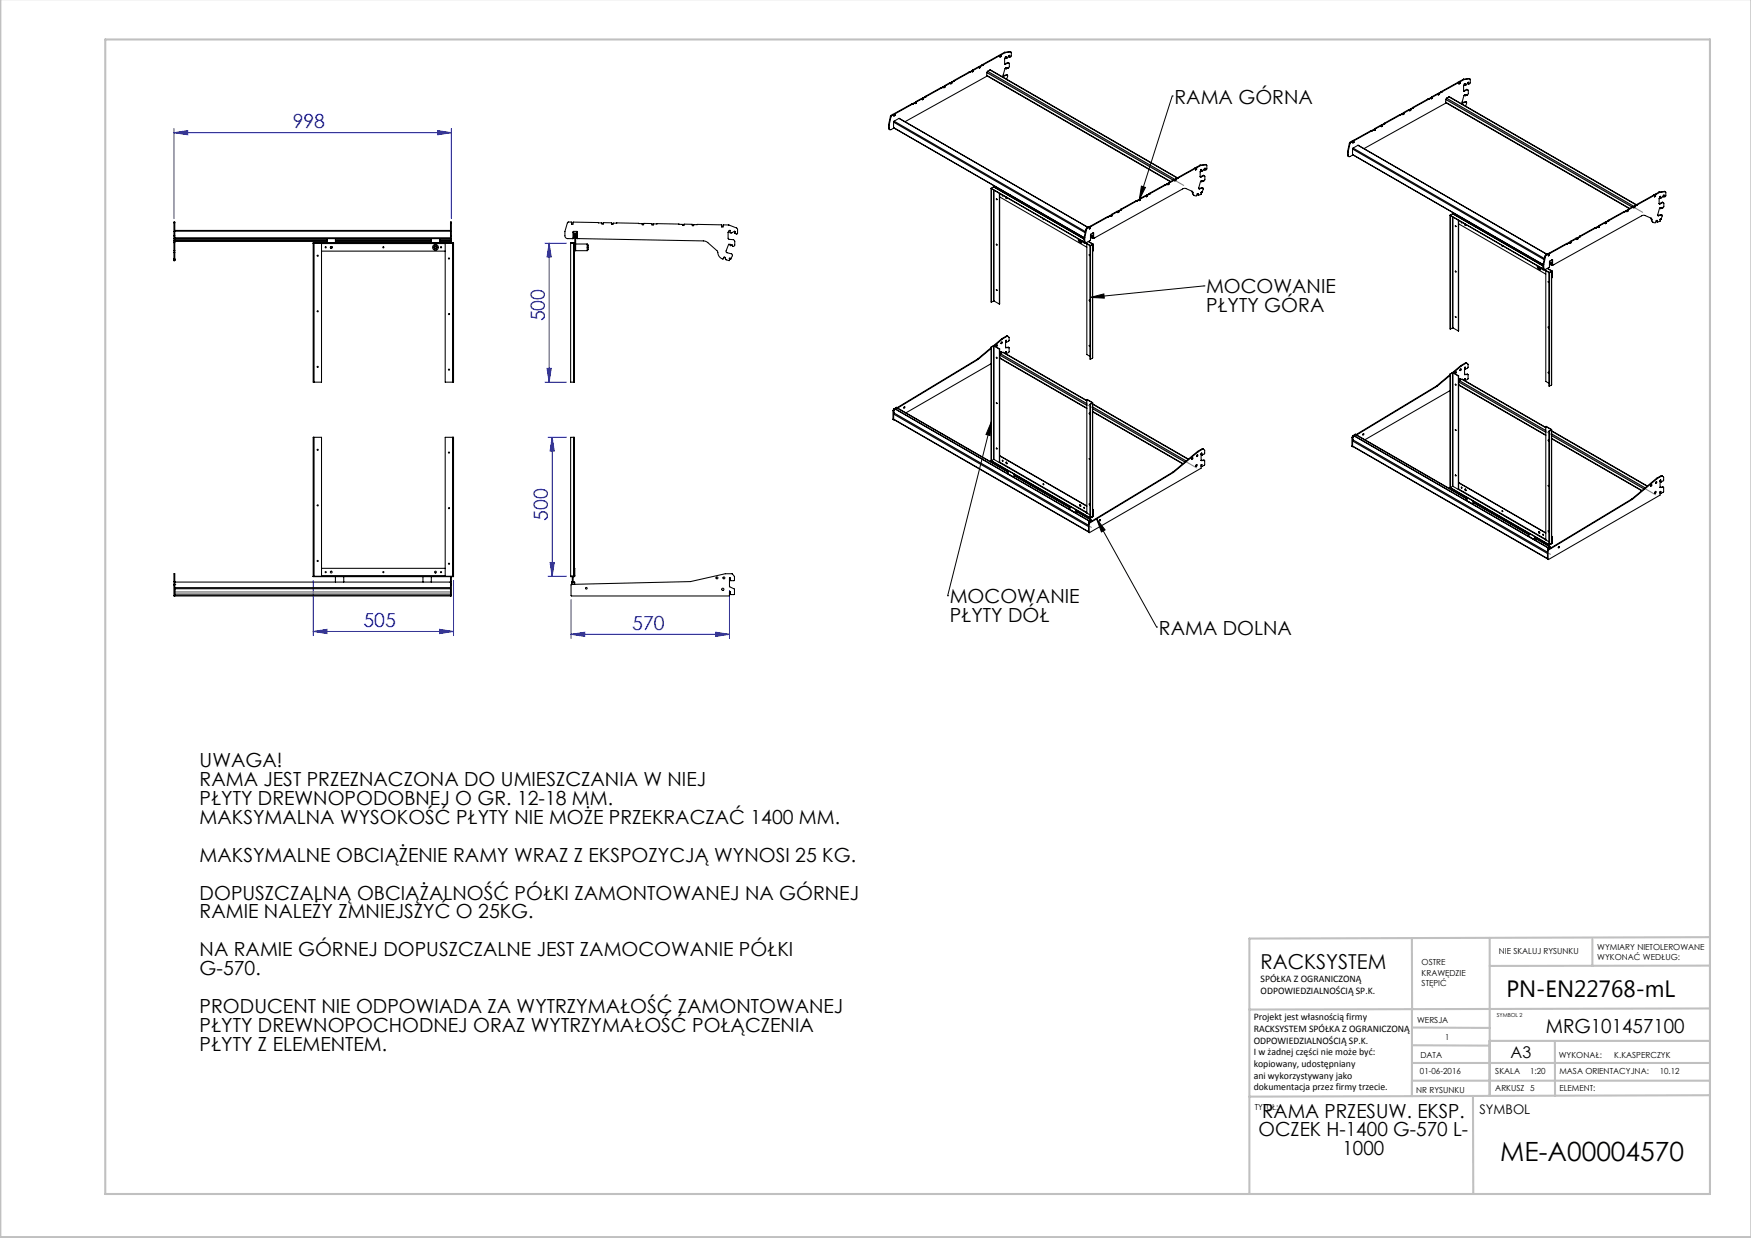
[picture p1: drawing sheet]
<svg xmlns="http://www.w3.org/2000/svg" width="420mm" height="297mm" viewBox="0 0 420 297" stroke-linecap="round" stroke-linejoin="round" font-family="sans-serif">
<g fill="none" stroke="#00f" stroke-width=".24">
<path d="M41.7 31.8l3.3-.5v1zM41.7 30.8v21.7M41.7 31.8h66.6M105 31.3l3.3 .5-3.3 .5zM108.3 30.8v21.7M130.7 58.3h5.2M131.7 58.3v33.4M131.7 58.3l.5 3.3h-1zM130.7 91.7h5.2M131.2 88.4h1l-.5 3.3zM131.4 104.9h4.5M132.4 104.9v33.3"/>
<path d="M132.4 104.9l.6 3.3h-1.1zM75.1 139.2v13.3M108.8 139.2v13.3M131.4 138.2h4.5M131.9 134.9h1.1l-.6 3.3zM75.1 151.5l3.3-.5v1zM75.1 151.5h33.7M105.5 151l3.3 .5-3.3 .5zM137 152.2l3.3-.5v1zM137 143.8v9.4M137 152.2h38M171.7 151.7l3.3 .5-3.3 .5z"/>
<path d="M175 141.7v11.5"/>
</g>
<path d="M281.2 23h.1M281.2 23l-7.9 25M273.8 44.7l.9 .3-1.4 3zM261.5 71.4l3.3-.9 .1 1zM288.8 68.6h.1M288.8 68.6l-27.3 2.8M237.8 101.2l-.3 3.3-1-.3zM237.8 101.2l-10.5 41.7M263 124.5l14.4 25.9M263 124.5l2.1 2.6-.9 .5zM227.3 142.9h.1M277.4 150.4h.1" fill="none" stroke="#000" stroke-width=".24"/>
<g fill="none" stroke="#c0c0c0" stroke-width=".5">
<path d="M.1 -.1v296.9h419.9M25.2 9.5h385v276.9h-385zM338.7 225.2v37.8M357.3 225v37.9v-13.2M382 225.4v6.3M410.1 224.8l-110.4 .4v61.2M410.1 231.7h-52.8M338.7 259.3h71.5M338.7 255h71.5M338.7 250.8l18.6 .1M338.7 246.5l18.6 .1M357.3 249.7h52.9"/>
<path d="M373 249.7v13.2M410.1 241.9l-110.4 .3M353.3 262.9l.1 23.5M410.2 262.7l-110.5 .4"/>
</g>
<path d="M237.2 17.5l46.7 27M347.3 23.9l46.7 27M41.9 57.1h66.2M215 99.5l46.8 27M240.3 85.2l46.7 27M350.3 91.7l46.8 27M325.1 106l46.8 27M41.9 142.3h66.2M41.9 142h66.2" fill="none" stroke="#808080" stroke-width=".25"/>
<g fill="#00f">
<path d="M171.7 151.7l3.3 .5-3.3 .5zM137 152.2l3.3-.5v1z"/>
<path d="M75.1 151.5l3.3-.5v1zM105.5 151l3.3 .5-3.3 .5z"/>
<path d="M41.7 31.8l3.3-.5v1zM105 31.3l3.3 .5-3.3 .5z"/>
<path d="M131.2 88.4h1l-.5 3.3zM131.7 58.3l.5 3.3h-1z"/>
<path d="M131.9 134.9h1.1l-.6 3.3zM132.4 104.9l.6 3.3h-1.1z"/>
</g>
<path d="M273.8 44.7l.9 .3-1.4 3zM263 124.5l2.1 2.6-.9 .5zM261.5 71.4l3.3-.9 .1 1zM237.8 101.2l-.3 3.3-1-.3z" fill="#000"/>
<g fill="none" stroke="#000" stroke-width=".25">
<path d="M227.9 19.8l.1 .1M227.9 19.8l-1.4 .8M227.9 19.8h.1M228.1 19.9l-1.4 .7M228.1 19.9v.3l.2-.2M228.1 19.9l.2 .1M228.1 19.9v.1M228.2 19.8l.1 .1M228.2 19.8l-.1 .1M228.2 19.7v.1M228.2 19.7l.1 .1M228.3 19.9v.1"/>
<path d="M228.3 19.8v.1M228.7 19.4h.2M228.7 19.4l-.5 .3M228.7 19.4h.1M228.8 19.3v.1M228.8 19.3l.1 .1M228.9 19.4l-.6 .4M228.9 19.4h.1M232.5 17.3h.1M232.5 17.3l.2 .1M232.7 17.4l-3.8 2M233.1 17l.1 .3 .3-.2"/>
<path d="M233.1 17l-4.3 2.3M233.1 17h.1M233.3 17.1h.2M233.3 17.1l-.6 .3M233.3 16.8l.2 .1M233.3 16.8v.3M233.4 16.8h-.1M233.4 16.8h.1M233.5 16.9v.2M233.5 16.8v.1M234.7 16l.2 .1M234.7 16l-1.3 .8"/>
<path d="M234.7 16h.1M234.9 16.1l-1.4 .7M234.9 16.1v.3l.2-.2M235 16.1l.1 .1M235 16.1l-.1 .1M235 16l.1 .1M235 16v.1M235 15.9v.1M235 15.9l.2 .1M235.1 16.1v.1M235.2 16l-.1 .1M235.6 15.6l.1 .1"/>
<path d="M235.6 15.6l-.6 .3M235.6 15.6h.1M235.6 15.5l.2 .1M235.7 15.7l-.5 .3M235.7 15.7h.1M235.8 15.6h-.1M236.7 18.1l44 25.5M236.7 18.1l44.1 25.4M236.7 17.4v.7M236.7 17.4l44.7 25.8M236.8 18.2l-19.7 11M236.8 18.2h.1"/>
<path d="M236.9 17.1l-.2 .3M236.9 17.1l45.1 26M237.5 16.8l45 25.9M237.5 16.8l-.6 .3M237.5 16.8l44.9 25.9M239.7 13.3h.1M239.7 13.3l-4.1 2.2M239.8 13.3l.1 .4 .2-.1M239.8 13.3l-4 2.3M240 13.5l-.1 .1M240 13.5l.1 .1M240 13.1l.1 .1"/>
<path d="M240 13.1v.4M240 13.1h.1M240 13.1h.2M240.1 13.2v.4M240.2 13.1l-.1 .1M240.7 18.2h.1M240.7 18.2h-.1M240.9 12.6h.1M240.9 12.6h.2M240.9 12.6l-.9 .5M241 15.3l.1 .1M241 15.3h.1"/>
<path d="M241.1 12.6l-.9 .5M241.1 12.6l1.4-.1 .1 1-.5 .1M241.1 15.4l.8-.3 .2 .1v.8l-.4 .4M241.2 13.9v.1M241.2 13.9l.1 .1M241.2 13.7v.2M241.2 13.7l.1-.1v.1M241.2 13.7l-.2 .5v1.1l.1 .1M241.2 13.6l.1 .1M241.3 16.3h.1M241.3 13.7v.3M241.3 16.4h-.1l.1 .1"/>
<path d="M241.3 16.3l-.2 .1-.5 1.6 .2 .2M241.3 16.3v.1M241.4 17.9l.2 .1M241.4 17.9l.1 .1M241.4 17.9l-.7 .3M241.5 16.3l-.1 .2-.1-.1M241.5 18l.2 .2-.2 .8M241.5 18l-.7 .2M241.6 16.3h.1M241.6 16.3l.1 .1M241.7 16.2v.1M241.7 16.3v.1"/>
<path d="M241.7 16.3h-.2M241.7 16.3h.1M241.7 15h.1M241.7 15l.3 .1M241.7 15l-.7 .3M241.7 16.4h.1M241.9 13.6l.2 .1M241.9 13.6h.2M242 13.4l-.1 .2M242 13.3l.2 .1M242 13.3h.2v.1M242 13.3l-.7 .7"/>
<path d="M242.2 13.4l-.1 .2M242.3 12.4h.1M242.3 12.4l.2 .1M242.3 12.4l-1.3 .2M349.8 19.7l-4.1 2.3M349.8 19.7h.1M349.8 19.7l.1 .1M350.1 20h.1M350.1 20h-.1M350.1 19.6l.1 .1M350.1 19.6v.4M350.1 19.5v.1"/>
<path d="M350.1 19.5l.2 .1M350.2 19.7v.3M350.3 19.6l-.1 .1M351 19h.1M351 19l-.9 .5M351 19l.2 .1M351.2 19.1h.1M351.2 19.1l-.9 .5M352.1 19.8l-.1 .2M352.1 19.8l.1 .1M352.1 19.8l.2-.1-.1 .2M352.1 19.8l-.7 .7v-.4"/>
<path d="M352.2 19.9v.3M352.3 18.8l.3 .1M352.3 18.8l.2 .1M352.3 18.8l-1.3 .2M352.5 18.9l.2 .2v.8l-.5 .3M352.5 18.9l-1.3 .2M213.2 30.7l.2 .4M213.2 30.7l.1 .1M213.2 29.9h.1M213.2 29.9v.8M213.3 29.9v.9M213.6 27.9l.1 .1"/>
<path d="M213.6 27.9l-.4 2M213.7 28l-.4 1.9M213.8 27.7l-.2 .2M213.8 27.7l.1 .1M213.9 27.8l-.2 .2M214.2 27.4l.2 .1M214.2 27.4l-.4 .3M214.3 27.4h-.1M214.3 30.6l45.8 26.5M214.3 29.3v1.3M214.3 30.6l45.8 26.4M214.3 29.3l46 26.5"/>
<path d="M214.4 27.5v.4l.3-.2M214.4 27.5l-.5 .3M214.4 30.7l-.6 .4a.29 .29 0 0 1-.4 0 .29 .29 0 0 1-.1-.3M214.5 29.1l-.2 .2M214.5 29.1l45.9 26.5M214.5 27.7h.2M214.5 27.7h-.1M214.5 27.3l.2 .1M214.5 27.3v.4M214.6 27.2l-.1 .1M214.6 27.2l.1 .1M214.7 27.4v.3"/>
<path d="M214.7 27.3v.1M215.6 28.4l45.4 26.2M215.6 28.4l-1.1 .7M218.8 24.9h.1M218.8 24.9l.2 .1M218.8 24.9l-4.2 2.3M218.9 24.9h.1M218.9 24.9l-4.2 2.4M219 25h.1M219.4 24.6h.1M219.4 24.6l.1 .1M219.4 24.6l-.5 .3"/>
<path d="M219.4 24.6l.2 .1M219.5 24.7h.1M219.5 24.7l-.5 .3M219.6 24.7v.2l.2-.2M219.7 24.7h.1M219.7 24.7h-.1M219.7 24.4l.1 .1M219.7 24.4v.3M219.7 24.4h.1M219.7 24.4h.2M219.8 24.5v.2M219.9 24.4l-.1 .1"/>
<path d="M221 23.6l.2 .1M221 23.6l-1.3 .8M221.2 23.7v.3l.3-.2M221.2 23.7l-1.3 .7M221.3 23.7l.2 .1M221.3 23.7l-.1 .1M221.3 23.6l.2 .1M221.3 23.6v.1M221.4 23.5l-.1 .1M221.4 23.5l.1 .1M221.5 23.7v.1M221.5 23.6v.1"/>
<path d="M221.9 23.2h.2M221.9 23.2l-.5 .3M222 23.1l-.1 .1M222 23.1l.1 .1M222.1 23.2l-.6 .4M222.1 23.2h.1M225.6 21.1h.1M225.6 21.1l-3.6 2M225.6 21.1h.2M225.8 21.1h.1M225.8 21.1l-3.7 2.1M225.8 21.2h.1"/>
<path d="M226.2 20.8l.2 .1M226.2 20.8l-.5 .3M226.4 20.9h.1M226.4 20.9l-.6 .3M226.4 20.9v.2l.2-.2M226.5 20.9h.1M226.5 20.9h-.1M226.5 20.6l.1 .1M226.5 20.6v.3M226.5 20.6h.1M226.5 20.6h.2M226.6 20.7v.2"/>
<path d="M226.7 20.6l-.1 .1M287.8 39.6h.1M287.8 39.6l-.9 .5M287.8 39.6l.2 .1M287.9 39.6l.1 .1M288 39.7l-.9 .5M288 39.7h.1M289.2 39.5l.2 .1M289.2 39.5h.1M289.2 39.5l-1.3 .1M289.3 39.5l.2 .2v.8l-.5 .3M289.3 39.5l-1.3 .2"/>
<path d="M323.2 37.2l.3 .4M323.2 36.3l.2 .1M323.2 37.2l.2 .1M323.2 36.3v.9M323.4 36.4v.9M323.7 34.4l-.5 1.9M323.7 34.4l.1 .1M323.8 34.5l-.4 1.9M323.8 34.1l-.1 .3M323.8 34.1l.2 .1M324 34.2l-.2 .3M324.3 33.9h.2"/>
<path d="M324.3 33.9l-.5 .2M324.3 33.9h.1M324.4 37.1l45.7 26.4M324.4 35.8v1.3M324.4 35.8l46 26.5M324.5 33.9v.4l.3-.1M324.5 33.9l-.5 .3M324.5 37.2l-.6 .3a.29 .29 0 0 1-.4 .1 .29 .29 0 0 1-.1-.3M324.6 35.5l-.2 .3M324.6 35.5l45.8 26.5M324.6 34.1l.2 .1M324.6 34.1l-.1 .1"/>
<path d="M324.6 33.7l.2 .1M324.6 33.7v.4M324.7 33.7h-.1M324.7 33.7h.1M324.8 33.8v.4M324.8 33.7v.1M325.7 34.9l45.4 26.1M325.7 34.9l-1.1 .6M325.7 34.9l45.3 26.1M328.9 31.3l.2 .1M328.9 31.3h.1M328.9 31.3l-4.2 2.4"/>
<path d="M329 31.4h.1M329.5 31l.1 .1M329.5 31l-.6 .3M329.5 31h.1M329.6 31.1l.1 .1M329.6 31.1l-4.8 2.6M329.7 31.2v.1l.2-.1M329.8 31.1l.1 .1M329.8 31.1l-.1 .1M329.8 30.9l.1 .1M329.8 30.9v.2M329.8 30.8v.1"/>
<path d="M329.8 30.8l.1 .1M329.9 31v.2M329.9 30.9v.1M331.1 30.1h.1M331.1 30.1l.2 .1M331.1 30.1l-1.3 .7M331.3 30.2l-1.4 .7M331.3 30.2v.2l.2-.1M331.4 30.2l.1 .1M331.4 30.2h-.1M331.4 30l.1 .1M331.4 30v.2"/>
<path d="M331.5 29.9l-.1 .1M331.5 29.9l.1 .1M331.5 30.1v.2M331.6 30l-.1 .1M332 29.6l.1 .1M332 29.6l-.5 .3M332 29.6h.1M332 29.6l.2 .1M332 29.6h.2M332.1 29.7l-.5 .3M332.2 29.7h-.1M332.2 29.6v.1"/>
<path d="M335.7 27.5h.1M335.7 27.5l.2 .1M335.7 27.5l-3.7 2.1M335.9 27.6h.1M335.9 27.6l-3.7 2M336.3 27.2l.2 .1M336.3 27.2l-.5 .3M336.3 27.2h.1M336.5 27.3h.1M336.5 27.3l-.6 .3M336.5 27.4v.1l.2-.1M336.6 27.3l-.1 .1"/>
<path d="M336.6 27.3l.1 .1M336.6 27.1l.1 .1M336.6 27.1v.2M336.6 27v.1M336.6 27l.2 .1M336.7 27.2v.2M336.8 27.1l-.1 .1M338 26.3h.1M338 26.3l-1.4 .7M338 26.3l.1 .1M338.1 26.4h.1M338.1 26.4l-1.3 .7"/>
<path d="M338.1 26.4v.2l.3-.1M338.2 26.4l.2 .1M338.2 26.4h-.1M338.2 26.2l.2 .1M338.2 26.2v.2M338.3 26.1l-.1 .1M338.3 26.1l.1 .1M338.4 26.3v.2M338.4 26.2v.1M338.8 25.8l.2 .1M338.8 25.8l-.5 .3M338.9 25.8h-.1"/>
<path d="M338.9 25.8l.1 .1M338.9 25.8h.1M339 25.9l-.6 .3M339 25.9h.1M339 25.8v.1M342.6 23.7h.1M342.6 23.7l.1 .1M342.6 23.7l-3.7 2.1M342.7 23.8h.1M342.7 23.8l-3.7 2M343.1 23.4l.2 .1M343.1 23.4l-.5 .3"/>
<path d="M343.2 23.4h-.1M343.3 23.5v.1M343.3 23.5l-.6 .3M343.3 23.6v.1l.3-.1M343.4 23.5l.2 .1M343.4 23.5l-.1 .1M343.4 23.3l.2 .1M343.4 23.3v.2M343.5 23.2l-.1 .1M343.5 23.2l.1 .1M343.6 23.4v.2M343.6 23.3v.1"/>
<path d="M344.8 22.5h.1M344.8 22.5l-1.3 .7M344.8 22.5l.1 .1M344.8 22.5l.2 .1M344.9 22.6l.1 .2 .2-.1M344.9 22.6l-1.3 .7M345.1 22.6l.1 .1M345.1 22.6h-.1M345.1 22.4l.1 .1M345.1 22.4v.2M345.1 22.3v.1M345.1 22.3l.2 .1"/>
<path d="M345.2 22.5v.2M345.3 22.4l-.1 .1M345.7 22l.1 .1M345.7 22l-.6 .3M345.7 22h.1M345.7 22h.2M345.8 22.1l-.5 .3M345.9 22l-.1 .1M346.8 24.5l44 25.5M346.8 24.5l44.1 25.5M346.8 23.9l44.7 25.8M346.8 23.9v.6"/>
<path d="M346.9 24.7l-19.7 10.9M347 23.6l-.2 .3M347 23.6l45 25.9M347.5 23.2l45.2 26M347.5 23.2l-.5 .4M347.5 23.2l45 26M350.2 20l-.3 .2v-.4l-4 2.2M350.7 24.6l.2 .1M350.7 24.6h.1M351.1 21.8l.1 .1M351.1 21.8h.1M351.2 20.4h.1"/>
<path d="M351.2 20.4l.2 .1M351.2 20.1v.3M351.2 20.1l.2-.1v.1M351.2 20.1l-.1 .5v1.2l.1 .1M351.3 22.8l.1 .2M351.3 22.8l.1 .1M351.3 20.1h.1M351.4 22.8h.1M351.4 22.8l-.2 .1-.5 1.6 .2 .2M351.4 22.8v.1M351.5 24.4l.2 .1M351.5 24.4l.1 .1"/>
<path d="M351.5 24.4l-.8 .2M351.6 24.5l.2 .1-.2 .9M351.6 24.5l-.7 .2M351.7 22.7h.1M351.8 22.7h.1M351.8 22.7l-.3 .3-.1-.1M351.8 22.8v.1M351.8 22.8l-.2-.1 .2 .2M351.8 22.7v.1M351.8 21.4l.3 .1M351.8 21.4l.2 .1M351.8 21.4l-.7 .4"/>
<path d="M352 21.5l.2 .2v.7l-.4 .5M352 21.5l-.8 .4M352 20v.1M352 20l.2 .1M41.7 56.6v.6M41.7 53.5v-.2h.2v.2M41.7 57.8v.4M41.7 58.2h.2M41.7 53.5v3.1M41.7 57.2v.6M41.7 58.2v1.9M41.7 57.8h36.8"/>
<path d="M41.7 57.2h66.6M41.7 55.5h.2M41.7 56.6h.2M41.7 53.5h.2M41.9 56.6v1.6M41.9 53.5v3.1M41.9 58.2v1.9M41.9 57.1h66.2M41.9 55.5h66.2M41.9 55.3h66.2M41.9 57.5h36.6M75.1 58.3h33.7"/>
<path d="M75.2 58.3v33.4M75.3 58.3v33.4M77.1 58.3v33.4h-1.8M77.1 58.4h29.7M78.5 57.2v1M79.4 59.2l.1 .2zM80.5 57.2v1M80.5 57.8h23M80.5 57.5h23M103.5 57.2v1M104.2 58.9h.5l.2 .4-.2 .4h-.5l-.2-.4zM105.5 57.2v1"/>
<path d="M105.5 57.5h2.6M106.8 58.3v33.4h1.8M108.1 56.6v1.6M108.1 53.5v-.2h.2v.2M108.1 53.5v3.1M108.1 58.2h.1M108.1 55.5h.2M108.1 56.6h.2M108.1 53.5h.2M108.3 56.6v.6M108.3 57.8v.4M108.3 53.5v3.1"/>
<path d="M108.3 57.2v.6M108.3 58.2h.1M108.3 57.8h-2.8M108.6 58.3v33.4M108.7 58.3v33.4M136.9 58.3h.8M137.3 57.2l.3-1.7 .9 .1v1.5l.1 .1M137.4 57.1h.2M137.4 55.8h.2M137.6 55.8v1.3M137.6 58.3v33.4M137.6 56.8h.3"/>
<path d="M137.6 56.2h.3M137.7 58.3l.1 .1M137.7 58.2l.1 .2M137.7 58.2h-.8v33.5h.7M137.7 58.2v.1M137.8 58.4v33.3h-.2M137.9 56.6h.2M138.1 56.8h.2M138.1 56.2h.2M138.1 58.5h2.7M138.3 57.1h.1M138.3 55.8v1.3"/>
<path d="M138.4 55.8h.1M138.4 57.1h.1M138.4 57.1l30.5 .7 .8 .3 2.3 2.1a2.46 2.46 0 0 0 1.4 1.9l.3-.4 .3 .1 .1 .5 .8 .2v-.5l.4 .1 .4-1-1.4-.5-.2-.3 .7-1.7h.3l.1 .4 .5-.2v.3M140.8 58.5v1.6M140.8 58.5l.3 .3v1.1l-.3 .2M147.9 53.5h-.8l-.1 .3h-.3v-.3l-1.9-.1-.1 .3h-.3l-.1-.2-.8-.1-6-.1-.1 .5h-.3l-.1-.5h-.7l-.2 .2a4.6 4.6 0 0 0-.5 3.3l.4 .4 1.5-.1M147.9 53.5h.1M148 53.5l5.2 .1 .8 .1v.2h.4l.1-.3h1.8l.1 .4h.3l.1-.3h.8M157.6 53.7h.1M157.6 53.7l5.3 .1M162.9 53.8h.1M162.9 53.8h.8v.3h.3l.1-.3h1.9v.3h.4v-.2l.9-.1 5.7 .1 .1 .5h.3l.1-.4h1.3"/>
<path d="M174.8 54h.1M174.8 54l1.9 .7 .2 .2-.1 1.2-.6-.1 .2-.4-.2-.1-.7 .4M175.5 55.9h-.4l.1-.6h-.3l-.3 .4v1.5l.2 .2 1.1 .1 .3 .3v1.1l-.5 .2M175.5 55.9h.1M175.7 59.1h.1M237.7 45.2l23.8 13.7M237.7 45.2l.1 27.3M238.3 44.8l21.8 12.5M238.3 44.8l-.6 .4M238.3 45.6v26.6M238.3 44.8l21.8 12.6M238.4 45.6v26.6"/>
<path d="M239 58.6l.1 .2zM239 47.7l.1 .2zM239 47.7l.2 .2M239 58.6l.2 .2M239.7 46.4v26.6M239.8 47.2l20.9 12.1M239.8 46.4l-.1 26.6M240.4 46.8l.1 .2 .1-.1M240.5 46.8l.1 .2M240.8 45.9v.3M241.3 47.3l.1 .3 .1-.1M241.4 47.4v.1"/>
<path d="M241.4 47.4h.1M241.5 47.5h-.1M241.5 47.5l-.1 .1-.1-.3 .1 .3h.2M241.6 47.6h.1M241.6 47.6h-.1M242.2 46.8v.2M242.4 47.1h.1M242.4 46.9v.1M242.4 47v-.1v.2M242.4 47v.1M250.2 52.4l.1 .3v-.2M250.2 52.5l.2 .1"/>
<path d="M258.5 56.1v.3M258.6 57.3a.68 .68 0 0 0 .2 .7 .68 .68 0 0 0 .8 .1v-.2M258.8 57.5l.1 .4 .4 .2 .1-.3M258.8 57.4v.1M259 57.5l.1 .3 .1-.1M259 57.5l.2 .3zM259.9 57v.2M260 57v.3M260.1 57.8l.1 .3M260.1 56.9l.1 .1M260.1 57.8l.1 .1M260.1 56.9v.9"/>
<path d="M260.1 58.2v.1l-.1-.2 .1 .2M260.2 57v.9M260.5 55l-.4 1.9M260.5 55l.1 .1M260.6 55.1l-.4 1.9M260.7 54.7l-.2 .3M260.7 54.7l.1 .1M260.7 58.5v26.6l.8 .4M260.8 54.8l-.2 .3M261 57.9l1.1 .7M261.1 57.9l1.1 .7M261.1 54.5h.1"/>
<path d="M261.1 54.5l.2 .1M261.1 54.5l-.4 .2M261.3 54.8h.1M261.3 54.7l.1 .1M261.3 54.6l-.5 .2M261.3 54.6v.4l.3-.2M261.4 54.7l-.1 .1M261.4 54.7l.2 .1M261.4 54.4l.2 .1M261.4 54.4v.3M261.5 54.3l-.1 .1M261.5 54.3l.1 .1"/>
<path d="M261.5 58.9v27.3M261.5 59l-23.8-13.8 .1 27.3M261.5 59l.5-.3v27.2M261.5 59v27.2M261.6 56.3v1.3l-.9 .6a.29 .29 0 0 1-.4 0 .29 .29 0 0 1-.1-.3M261.6 56.8l.5 .3M261.6 56.9l.5 .3M261.6 56.5l.6 .3M261.6 56.3l.6 .4M261.6 54.5v.3M261.6 54.4v.1M261.8 57l-.2 .2"/>
<path d="M262.1 57.1v.1M262.1 58.6h.1M262.1 58.7h.1M262.1 58.6l-.1 27.3M262.1 58.6l-.6 .3M262.1 58.7l-.6 .3M262.2 58.7v1.5M262.2 57l-.1 .2M262.2 57l.1 .2M262.2 55.9v1.1M262.2 57l-.1 .1M262.2 55.8l.1 .1"/>
<path d="M262.2 55.8l-.6 .5M262.2 58.6v.1M262.2 58.6v1.6M265.7 51.9h.1M265.7 51.9l.2 .1M265.7 51.9l-4.2 2.4M265.9 52l-4.3 2.4M265.9 52h.1M265.9 52v.1M266.3 51.7h.1M266.3 51.7l.2 .1M266.3 51.7l-.5 .3"/>
<path d="M266.5 51.8l-.6 .3M266.5 51.8v.1l.2-.1M266.6 51.7l.1 .1M266.6 51.7l-.1 .1M266.6 51.5l.1 .1M266.6 51.5v.2M266.6 51.4v.1M266.6 51.4l.2 .1M266.7 51.6v.2M266.8 51.5l-.1 .1M267.9 50.7l.2 .1M267.9 50.7l-1.3 .7"/>
<path d="M268 50.7h-.1M268.1 50.8h.1M268.1 50.8l-1.3 .7M268.1 50.8v.2l.3-.1M268.2 50.8l.2 .1M268.2 50.8l-.1 .1M268.2 50.7h.2M268.2 50.7v.1M268.3 50.6l-.1 .1M268.3 50.6l.1 .1M268.4 50.7v.2M268.4 50.7h.1"/>
<path d="M268.8 50.3l-.5 .3M268.8 50.3l.2 .1M268.8 50.3h.1M268.8 50.2l.2 .1M268.9 50.2h-.1M268.9 50.2l.1 .1M269 50.4l-.6 .3M269 50.3v.1M269 50.3h.1M272.5 48.1h.1M272.5 48.1l.2 .2M272.7 48.3l-3.7 2"/>
<path d="M273.1 47.9h.1M273.1 47.9l.2 .1M273.1 47.9l-4.2 2.3M273.3 48l-.6 .3M273.3 48v.1l.2-.1M273.4 47.9l-.1 .1M273.4 47.9l.1 .1M273.4 47.7l.1 .1M273.4 47.7v.2M273.5 47.6l-.1 .1M273.5 47.6l.1 .1M273.5 47.8v.2"/>
<path d="M273.6 47.7l-.1 .1M274.8 46.9l.1 .1M274.8 46.9l-1.3 .7M274.8 46.9h.1M274.9 47l.1 .2 .2-.1M274.9 47l-1.3 .7M275.1 47l.1 .1M275.1 47l-.1 .1M275.1 46.9h.1M275.1 46.9v.1M275.1 46.8v.1M275.1 46.8l.1 .1"/>
<path d="M275.2 46.9v.2M275.2 46.9h.1M275.6 46.5l-.5 .3M275.6 46.5l.2 .1M275.7 46.4l-.1 .1M275.7 46.4l.1 .1M275.7 46.4h.1M275.8 46.6l-.6 .3M275.8 46.6h.1M275.8 46.5h.1M279.4 44.3l.1 .1M279.4 44.3l-3.7 2.1"/>
<path d="M279.4 44.3h.1M279.5 44.4h.1M279.5 44.4l-3.7 2.1M279.5 44.4l.1 .1M280 44.1h.1M280 44.1l.1 .1M280 44.1l-.6 .3M280.1 44.2l-.5 .3M280.1 44.2v.1l.3-.1M280.2 44.1l-.1 .1M280.2 44.1l.2 .1M280.2 43.9l.2 .1"/>
<path d="M280.2 43.9v.2M280.3 43.8l-.1 .1M280.3 43.8l.1 .1M280.4 44v.2M280.4 43.9v.1M281.6 43.1l.2 .1M281.6 43.1l.1 .1M281.6 43.1l-1.3 .7M281.7 43.2l.1 .2 .2-.1M281.7 43.2l-1.3 .7M281.9 43.2l.1 .1M281.9 43.2l-.1 .1"/>
<path d="M281.9 43v.2M281.9 43l.2 .1M282 43.1v.2M282.1 43.1h-.1M282.5 42.7l-.6 .3M282.5 42.7l.1 .1M282.5 42.6v.1M282.5 42.6l.2 .1M282.6 42.8l-.5 .3M282.7 42.7l-.1 .1M285.9 45.9l.1 .2M286 46.1l.2 .6 .3 .2"/>
<path d="M286 46.1l.1 .1M286.1 46.2a.58 .58 0 0 0 .3 .7 .58 .58 0 0 0 .7-.1l.1-.2M286.1 46.2l-.1-.3-1.6-.7-.6 .1-21.4 11.9-.1-1.3M286.6 40.3l-4.1 2.3M286.6 40.3l.2 .1M286.6 40.3h.1M286.9 40.6h-.1M286.9 40.6l.1 .1M286.9 40.2l.1 .1M286.9 40.2v.4M286.9 40.1v.1M286.9 40.1l.2 .1"/>
<path d="M287 40.7l-.2 .1-.1-.4-4 2.3M287 40.3v.4M287.1 40.2l-.1 .1M287.2 46.5v.1M287.2 46.6l.2-.2 .1 .3M287.3 46.4v.2M287.3 46.6l.2 .2M287.3 46.6l.2 .1M287.6 45.2l.1 .1M287.6 45.2h-.1M287.9 42.4l.1 .1M287.9 42.4h.1"/>
<path d="M288.1 41l.1 .1M288.1 46.2v.1M288.1 41h.1M288.1 40.7v.3M288.1 40.7l.1-.1v.2M288.1 40.7l-.2 .5v1.2M288.1 43.5l.1 .1M288.1 43.4l.1 .1M288.1 46.3v.4h-.6M288.1 40.7l.1 .1M288.1 46.1l.2 .1M288.2 43.4h.1"/>
<path d="M288.2 40.8v.3l.3-.1M288.2 43.4l-.2 .1-.5 1.6 .2 .2M288.2 43.4v.1M288.3 45l.2 .1M288.3 45l.1 .1M288.3 45l-.7 .2M288.4 43.4l-.1 .2-.1-.1M288.4 45.1l.2 .3-.3 .8-.2 .1M288.4 45.1l-.7 .2M288.5 43.4l.1 .1M288.5 41h.1M288.5 43.4h.1"/>
<path d="M288.6 43.3h.1M288.6 43.3l-.2 .1M288.6 43.4v.1M288.6 43.3v.1M288.6 42.1l.3 .1M288.6 42.1h.2M288.6 42.1l-.7 .3M288.8 42.1l.2 .2v.8l-.4 .4M288.8 42.1l-.8 .4M288.9 40.6v.1M288.9 40.6l.1 .2M288.9 40.4v.2"/>
<path d="M288.9 40.4l.2 .1M288.9 40.4h.2v.1M288.9 40.4l-.4 .6M289.1 40.5l-.1 .3M347.8 51.6l23.8 13.8M347.8 51.6l.1 27.4M348.4 51.3l21.7 12.5M348.4 51.3l-.6 .3M348.4 52v26.7M348.5 52.1v26.6M349.1 54.2l.1 .2zM349.1 54.1l.2 .2"/>
<path d="M349.8 52.8v26.6M349.9 53.7l20.9 12.1M349.9 52.9l-.1 26.5M350.5 53.2l.1 .3v-.2M350.6 53.3l.1 .1M350.9 52.4v.3M351.4 53.8l.1 .3 .2-.1h-.2l-.1-.2 .1 .2h.2M351.4 53.9l.1 .1M351.5 53.8l-.1 .1M351.6 53.9l-.1 .1M351.7 54.1h.1M351.7 54.1h-.1"/>
<path d="M352.3 53.2v.3M352.4 53.3v.3M352.5 53.3v.2M352.5 53.5v.1M360.3 58.9l.1 .2v-.1M360.3 58.9l.2 .2M375.8 58.4h.1M375.8 58.4l-4.2 2.3M375.8 58.4l.2 .1M376 58.5h.1M376.4 58.1h.1M376.4 58.1l-.6 .3"/>
<path d="M376.4 58.1l.2 .1M376.5 58.2h.1M376.5 58.2l-4.8 2.6M376.6 58.2v.2l.2-.1M376.7 58.2l.1 .1M376.7 58.2h-.1M376.7 58h.1M376.7 58v.2M376.7 57.9v.1M376.7 57.9l.2 .1M376.8 58v.3M376.9 58h-.1"/>
<path d="M378 57.2h.2M378 57.2l-1.3 .7M378.1 57.2h-.1M378.3 57.3h-.1M378.3 57.3l.1 .1M378.3 57.1l.2 .1M378.3 57.1v.2M378.4 57l-.1 .1M378.4 57l.1 .1M378.4 57.4l-.2 .1v-.3l-1.3 .8M378.5 57.2l-.1 .2M378.5 57.1v.1"/>
<path d="M378.9 56.7l-.5 .3M378.9 56.7l.1 .1M378.9 56.7h.1M378.9 56.7l.2 .1M378.9 56.6l.2 .1M379 56.8l-.5 .3M379 56.8h.1M379.1 56.7v.1M382.6 54.6l.2 .1M382.6 54.6l-3.7 2M382.6 54.6h.1M382.8 54.7h.1"/>
<path d="M382.8 54.7l-3.7 2M383.2 54.3l.2 .3 .2-.1M383.2 54.3h.1M383.2 54.3l-.5 .3M383.5 54.4l-.7 .3M383.5 54.4l.1 .1M383.5 54.2l.1 .1M383.5 54.2v.2M383.5 54.1v.1M383.5 54.1l.2 .1M383.6 54.3v.2M383.7 54.2l-.1 .1"/>
<path d="M384.9 53.4h.1M384.9 53.4l-1.4 .7M385.1 53.5h.1M385.1 53.5l.2 .1M385.1 53.3l.2 .1M385.1 53.3v.2M385.2 53.2l-.1 .1M385.2 53.2l.1 .1M385.3 53.6l-.3 .1v-.3l-1.3 .8M385.3 53.4v.2M385.3 53.3v.1M385.7 52.9l-.5 .3"/>
<path d="M385.7 52.9l.2 .1M385.8 52.9h-.1M385.8 52.9l.1 .1M385.8 52.8v.1M385.8 52.8l.1 .1M385.9 53l-.6 .3M385.9 53h.1M385.9 52.9v.1M389.5 50.8h.1M389.5 50.8l.1 .1M389.6 50.9h.1M389.6 50.9l-3.7 2"/>
<path d="M390 50.5h.1M390 50.5l.2 .1M390 50.5l-4.2 2.3M390.2 50.6h.1M390.2 50.6l-.6 .3M390.2 50.6v.2l.3-.1M390.3 50.6l.2 .1M390.3 50.6h-.1M390.3 50.4l.2 .1M390.3 50.4v.2M390.4 50.3l-.1 .1M390.4 50.3l.1 .1"/>
<path d="M390.5 50.5v.2M390.5 50.4v.1M391.7 49.6h.2M391.7 49.6l-1.3 .7M391.7 49.6h.1M391.9 49.7l-1.4 .7M391.9 49.7v.2l.2-.1M392 49.7l.1 .1M392 49.7h-.1M392 49.5l.1 .1M392 49.5v.2M392 49.4v.1"/>
<path d="M392 49.4l.2 .1M392.1 49.6v.2M392.2 49.5l-.1 .1M392.6 49.1l-.6 .3M392.6 49.1h.1M392.6 49.1l.1 .1M392.6 49v.1M392.6 49l.2 .1M392.7 49.2l-.5 .3M392.7 49.2h.1M392.8 49.1l-.1 .1M396 52.3l.1 .3"/>
<path d="M396.1 52.6l.1 .5 .4 .3M396.1 52.6l.1 .1M396.2 52.7a.58 .58 0 0 0 .3 .7 .58 .58 0 0 0 .7-.2l.1-.2M396.2 52.7l-.1-.3-1.6-.7h-.6l-21.5 11.9M396.7 46.8l.1 .1M396.7 46.8l-4.1 2.2M396.7 46.8h.1M396.9 46.9l-4.1 2.2M396.9 46.9v.4l.2-.2M397 47l-.1 .1M397 47l.1 .1M397 46.7l.1 .1"/>
<path d="M397 46.7v.3M397 46.6v.1M397 46.6l.2 .1M397.1 46.8v.3M397.2 46.7l-.1 .1M397.3 53h.1M397.4 52.9v.2M397.4 53.1v.1M397.4 53.1l.2 .1M397.6 51.7l.2 .1M397.6 51.7h.1M397.9 46.1h.1"/>
<path d="M397.9 46.1l.2 .1M397.9 46.1l-.9 .5M398 47.7v1.2h.1M398 47.7h.1M398 48.9h.1M398.1 46.2l-.9 .5M398.1 47.5h.1M398.1 47.5l.2 .1M398.1 52.7h.1M398.2 47.2l-.1 .3M398.2 47.2l.1-.1v.1M398.2 47.2l-.2 .5"/>
<path d="M398.2 52.7l-.1 .4-.5 .1-.1-.3-.2 .1M398.2 47.2h.1M398.2 52.6l.2 .1M398.3 49.8v.1M398.3 49.8l-.2 .2-.5 1.5 .2 .3M398.3 47.2v.3M398.3 50l-.1-.1 .1 .2M398.3 49.9v.1M398.3 52.6l.1 .1M398.3 52.6l-.1 .1M398.4 51.5l.2 .1M398.4 51.5l.1 .1"/>
<path d="M398.4 51.5l-.8 .2M398.4 52.6v.1M398.5 49.8l-.1 .3-.1-.1M398.5 51.6l.2 .2-.3 .8M398.5 51.6l-.7 .2M398.5 49.8l.2 .2M398.6 47.4l-.3 .1M398.6 49.8l.1 .1M398.6 47.4h.1M398.6 49.8h.1M398.7 49.7v.1M398.7 49.7l-.2 .1"/>
<path d="M398.7 49.9v.1M398.7 49.8v.1M398.7 48.5l.3 .1M398.7 48.5l.2 .1M398.7 48.5l-.7 .4M398.9 48.6l.2 .2v.7l-.4 .5M398.9 48.6l-.8 .3M398.9 47.1l.2 .1M399 46.9l-.1 .2M399 46.9h.2M399 46.9l.2-.1v.1M399 46.9l-.4 .5"/>
<path d="M399.2 46.9l-.1 .3M399.2 45.9l.3 .1M399.2 45.9l.2 .1M399.2 45.9l-1.3 .2M399.4 46l.2 .1v.9l-.2 .2h-.3M399.4 46l-1.3 .2M41.7 60.1v.5M41.7 60.6v1.5M41.7 62.1h.1M41.7 62.2v.1M41.7 62.5h.1M41.7 62.1h.2"/>
<path d="M41.7 62.5h.2M41.7 62.1v.1M41.7 62.3v.2M41.7 60.1h.2M41.7 60.6h.2M41.7 62.2h.2M41.7 62.3h.2M41.9 60.1v.5M41.9 60.6v1.5M41.9 62.1h.1M41.9 62.2v.1M41.9 62.5h.1"/>
<path d="M41.9 62.1v.1M41.9 62.3v.2M77.1 60.2h29.7M137.9 60h.2v-4.1h-.2l-.1 4.3M137.9 60.1h2.9M238.3 72.2h.1M238.3 72.2l-.5 .3M238.4 72.2l1.3 .8M239 69.5l.1 .2zM239 69.5l.2 .2M261.3 61.1l.1 .2zM261.3 72l.1 .2z"/>
<path d="M261.3 61.1l.1 .2M261.3 72l.1 .2M261.3 61.1h.1M262.1 60.1l.1 .1M348.4 78.7h.1M348.4 78.7l-.5 .3M348.5 78.7l1.3 .7M349.1 75.9l.1 .3zM349.1 65l.1 .3zM349.1 65l.2 .2M349.1 75.9l.2 .2M368.6 62.6v.3"/>
<path d="M368.7 63.8a.68 .68 0 0 0 .2 .7 .68 .68 0 0 0 .8 .1v-.3M368.9 63.9l.1 .4 .4 .2 .1-.3M369.1 64l.1 .3 .1-.2M369.1 64l.2 .3zM370 63.4v.3M370.1 64.5l.1 .3v-.2M370.1 64.6l.1 .1M370.1 63.5v.3M370.1 64.3l.2 .3M370.1 63.4l.2 .1M370.1 64.3h.2M370.1 63.4v.9"/>
<path d="M370.3 63.5v.8M370.6 61.5l-.5 1.9M370.6 61.5h.1M370.7 61.5l-.4 2M370.8 61.2l-.2 .3M370.8 61.2l.1 .1M370.8 64.9v26.6l.8 .5M370.9 61.3l-.2 .2M371.1 64.4l1.1 .6M371.2 64.4l1.1 .6M371.2 60.9h.1M371.2 60.9l.2 .1"/>
<path d="M371.2 60.9l-.4 .3M371.4 67.5l.1 .3zM371.4 78.4l.1 .3zM371.4 61v.4l.3-.1M371.4 61l-.5 .3M371.4 67.5l.1 .2M371.4 78.4l.1 .2M371.4 61.2h.1M371.5 61.2l.2 .1M371.5 61.2h-.1M371.5 60.8l.2 .1M371.5 60.8v.4"/>
<path d="M371.6 65.4v27.3M371.6 60.7l-.1 .1M371.6 60.7l.1 .1M371.6 65.4l-23.8-13.7 .1 27.3M371.6 65.4l.5-.3v27.3M371.7 62.8l-.1 1.3-.8 .5a.29 .29 0 0 1-.4 0 .29 .29 0 0 1-.1-.3M371.7 63.2l.5 .3M371.7 63.3l.5 .3M371.7 62.9l.6 .4M371.7 62.8l.6 .3M371.7 60.9v.4M371.7 60.8v.1"/>
<path d="M371.9 63.4l-.2 .2M372.2 66.6h.1M372.2 63.5v.1M372.2 65l.1 .1M372.2 65.1h.1M372.2 65l-.1 27.4M372.2 65l-.6 .4M372.2 65.1l-.6 .3M372.3 65.1v1.5M372.3 63.5l.1 .1M372.3 62.3v1.2M372.3 63.5h-.1"/>
<path d="M372.3 62.3l.1 .1M372.3 62.3l-.6 .5M372.3 63.5l-.1 .1M372.3 65.1h.1M372.4 62.4v1.2M75.2 91.7h.1M75.2 91.7l-.1-33.5h33.7l-.1 33.5M108.6 91.7h.1M214.2 98.5l.1 .1M214.2 98.5v2.1M214.3 98.4l-.1 .1M214.3 98.4h.1"/>
<path d="M214.3 98.6l.1 2.1M214.4 98.4l-.1 .2M214.4 98.4h.1M214.4 98.3l-.1 .1M214.4 99.1l46.7 26.9M214.4 99.1l-.1 .2 46.8 27M214.5 98l-.1 1.1M214.5 98l46.6 26.9M214.6 98h-.1M214.6 98l46.6 26.9M214.9 98l-.2 .1M215 97.8l-.1 .4"/>
<path d="M215 97.8l26.8 15.5M215 97.7l-.1 .1M215 97.7v.1M215 97.7l26.8 15.5M216.9 97.6l-.1 .2M234.4 86.2h.2M234.4 86.2l-19.2 11.6M234.6 86.2l-19.3 11.7M237.7 83.3v27.3l23.8 13.7M237.7 83.3h.1M237.7 83.6l-3.1 2.6M237.7 87.2l-20.4 11.8"/>
<path d="M237.7 83.4l-3.3 2.8M237.8 83.3v27.2M238.2 83h.3M238.2 83h.1M238.2 83l-.5 .3M238.3 83h.1M238.3 83l-.5 .3M238.3 83v27.2M238.4 83l1.3 .8M238.4 83v27.2M238.5 83l1.3 .7M238.5 83h-.1"/>
<path d="M239 96.6l.1 .2zM239 85.7l.1 .2zM239 82.8l.2 .1-.2 .2zM239 85.7l.2 .2M239 96.6l.2 .2M239.1 82.7l-.2 .4M239.7 83.8v27.2M239.8 83.7v27.2l20.9 12M239.8 83.7l-.1 .1M239.9 86l-.1 .1M240 84.9l-.2 .3 20.9 12.1M240 84.9l20.7 11.9"/>
<path d="M240 84.4a.19 .19 0 0 1 .2 .2 .19 .19 0 0 1-.1 .2 .19 .19 0 0 1-.2-.1zM240.1 84.4l-.2 .3M240.2 82.1l.2 .1-.2 .3zM240.3 82l-.2 .4M240.4 81.2l.1 .1M240.4 81.2l-2.1 1.8M240.5 81.3l-2 1.7M240.5 84.5l20.2 11.6M240.5 84.5l-.5 .4M240.5 84.5l20.2 11.7M241.2 83.4h.1M241.2 84.7v.1"/>
<path d="M241.2 84.7l.2 .2M241.2 82l.2 .1M241.2 81.7v.3M241.2 84.4v.3M241.2 82h.1M241.3 81.6l.1 .1M241.3 84.4h.1M241.3 81.6l-.1 1.8M241.3 84.4l-.1 .4M241.4 81.7v.4M241.4 84.4v.4M241.5 80.6h.2"/>
<path d="M241.5 80.6l-1.1 .6M241.6 80.6h-.1M241.7 80.6l-1.2 .7M241.7 80.6l.3 .3M241.9 83.3h.1M241.9 83.3l.1 .1M241.9 83.3h-.7M242 83.4v1l-.6 .4M242 83.4h-.7M242 80.9h.1M242.1 81l-.1 .8-.6 .3M260.7 97.9l-20.9-12.1 20.9 12.2"/>
<path d="M260.7 95.9v27.2M260.7 95.9l1.3 .7M261.3 82.9l.1 .2zM261.3 99.1l.1 .2zM261.3 82.9l.1 .2M261.3 99.1l.1 .2M261.3 82.9h.1M261.3 99.1h.1M261.5 97v27.2M261.5 97h.1M261.5 97v27.3M262 96.6v.1"/>
<path d="M262 96.7l-.5 .3M262 96.7h.1M262 96.7l.1 27.2M262 85.9l-.5 .3M262 96.6h.1M262.1 96.6v27.4M262.1 98.8l21.6 12.5M262.1 96.9l23 13.2M262.1 97l22.9 13.2M262.1 97.6l22.4 13M262.1 98.1l22.1 12.7M262.1 98.7l21.7 12.5"/>
<path d="M344.5 92.6l.2 .1M344.5 92.6l-19.2 11.7M344.7 92.7l-19.3 11.6M347.8 89.7v27.3l23.8 13.8M347.8 89.7l.1 .1M347.8 90.1l-3.1 2.6M347.8 93.7l-20.4 11.8M347.8 89.9l-3.3 2.7M347.9 89.8v27.2l.5-.3M348.3 89.4h.3M348.3 89.4l.1 .1M348.3 89.4l-.5 .3"/>
<path d="M348.4 89.5h.1M348.4 89.5l-.5 .3M348.4 89.5v27.2M348.5 89.5l1.3 .7M348.5 89.5v27.2M348.6 89.4l1.3 .8M348.6 89.4l-.1 .1M349.1 92.2l.1 .2zM349.1 89.2l.2 .1-.2 .3zM349.1 92.2l.2 .2M349.2 89.2l-.2 .3M349.8 90.2v27.2"/>
<path d="M349.9 90.2v27.1l20.9 12.1M349.9 90.2h-.1M350 92.5h-.1M350.1 91.3l-.2 .3 20.9 12.1M350.1 91.3l20.7 12M350.1 90.9a.19 .19 0 0 1 .2 .1 .19 .19 0 0 1-.1 .2 .19 .19 0 0 1-.2 0zM350.2 90.8l-.2 .4M350.3 88.5l.2 .1-.2 .3zM350.4 88.5l-.2 .3M350.4 87.7l.2 .1M350.4 87.7l-2 1.7M350.6 87.8l-2 1.6"/>
<path d="M350.6 91l20.2 11.5M350.6 91l-.5 .3M350.6 91l20.2 11.6M351.3 89.8v.1M351.3 89.9h.1M351.3 88.5h.1M351.3 88.5l.2 .1M351.3 91.2l.2 .1M351.3 88.1v.4M351.3 90.9v.3M351.3 91.2h.1M351.4 88.1h.1"/>
<path d="M351.4 90.8h.1M351.4 88.1l-.1 1.7M351.4 90.8l-.1 .5M351.5 88.1v.5M351.5 90.8v.5M351.6 87l.2 .1M351.6 87l.1 .1M351.6 87l-1.2 .7M351.7 87.1l.4 .3v.7l-.6 .5M351.7 87.1l-1.1 .7M351.9 89.8l.2 .1M351.9 89.8h-.6"/>
<path d="M352.1 89.9v1l-.6 .4M352.1 89.9h-.8M371.4 89.3l.1 .3zM371.4 89.3l.1 .2M372.1 92.4l-.5 .3M75.2 104.9h.1M75.2 104.9l-.1 33.4h33.7l-.1-33.4M75.2 104.9v33.3M75.3 104.9v33.3M75.3 104.9h1.8v33.3M108.6 104.9h.1M108.6 104.9v33.3"/>
<path d="M108.6 104.9h-1.8v33.3M108.7 104.9v33.3M137.6 104.9h.2v33.3M137.6 104.9h-.7v33.4h.8M137.6 104.9v33.3M214.2 100.6h.1M214.2 100.6l.2 .1M214.4 100.7l-.1-.2 46.8 27M214.4 100.7l46.8 27M214.4 100.7h.1M237.8 110.5l23.7 13.7 .6-.3M238.3 110.2h.1"/>
<path d="M238.3 110.2l-.5 .3M238.4 110.2l23.1 13.3M239 107.5l.1 .2zM239 107.5l.2 .2M239.8 109.4l20.9 12M239.8 109.3l20.9 12.1M240.5 110.4l.1 .2M241.3 110.9l.2 .1v.3zM241.4 110.9l.2 .3M241.8 112.9l.1 .8M243.2 113.7l-.1 .7M243.3 114.3v.1"/>
<path d="M243.3 114.3l-.1 .1M243.3 113.8v.5M243.3 114.2l13.3 7.6M243.3 114.1l13.3 7.6M250.2 116.1l.2 .2M261.3 110l.1 .2zM261.3 110l.1 .2M281.4 113.2l.1 .1M281.4 113.2l-20.2 12.2M281.5 113.3l-20.2 12.2M285.9 109.8l.2 .1-.2 .3zM286 109.8l-.2 .3"/>
<path d="M286.9 111.5a.19 .19 0 0 1 .2 .1 .19 .19 0 0 1-.1 .3 .19 .19 0 0 1-.2-.1zM287 111.4l-.1 .4M287.1 109.2l.2 .1-.2 .2zM287.2 109.1l-.2 .3M287.3 108.3l.1 .1M287.3 108.3l-5.9 4.9M287.4 108.4l-5.9 4.9M288.1 110.4l.1 .1M288.1 110.5h.1M288.1 111.8l.2 .1M288.1 111.8h.1M288.1 109.1l.2 .1"/>
<path d="M288.2 108.7h.1M288.2 111.4l.1 .1M288.2 111.4l-.1 .9-26.9 15.4M288.2 108.7l-.1 1.7M288.3 108.7v.5M288.3 111.9h.1M288.3 111.5v.4M288.4 107.6l.2 .1M288.4 107.6l.1 .1M288.4 107.6l-1.1 .7M288.5 107.7l-1.1 .7M288.6 107.7h-.1"/>
<path d="M288.6 107.7l.4 .3v.8l-.7 .4M288.8 110.4l.1 .1M288.8 110.4h-.7M288.9 110.5v1l-.6 .4M288.9 110.5h-.7M324.3 107l.1 .2M324.3 107l47 27.2M324.3 105h.1M324.3 105v2M324.4 104.8l-.1 .2M324.4 104.8l.1 .1M324.4 105l.1 2.2"/>
<path d="M324.5 107.1l-.1-.1 46.8 27M324.5 104.9l-.1 .1M324.5 104.9h.1M324.5 104.7l-.1 .1M324.5 105.5l46.7 27M324.5 107.1v.1M324.5 105.5l-.1 .3 46.8 27M324.6 104.5l-.1 1M324.6 104.5l46.6 26.9M324.6 104.4h.1M324.6 104.4l-.1 .1M324.7 104.4l-.1 .1"/>
<path d="M324.7 104.4l46.6 26.9M325 104.4l-.2 .1M325.1 104.2l-.1 .4M325.1 104.2l26.8 15.5M325.1 104.2h-.1M325.1 104.2h.1M325.1 104.2l26.8 15.4M327 104l-.1 .3M347.8 116.9l23.8 13.8 .6-.4M348.4 116.7h.1M348.5 116.7l23.1 13.3M349.1 113.9l.1 .3z"/>
<path d="M349.1 103.1l.1 .2zM349.1 103.1l.2 .2M349.1 113.9l.2 .2M349.9 115.8l20.9 12.1M349.9 115.8l20.9 12M350.6 116.9l.1 .2M351.4 117.4h.2v.3zM351.5 117.3l.2 .4M351.9 119.4v.7l1.4 .7M370.8 104.4l-20.9-12.1 20.9 12.2M370.8 102.3v27.2M370.8 102.3l1.3 .7"/>
<path d="M370.8 102.3l1.3 .8M371.4 105.6l.1 .2zM371.4 116.5l.1 .2zM371.4 105.6l.1 .2M371.4 116.5l.1 .1M371.6 103.4v27.2M371.6 103.4v.1M371.6 103.5v27.3M372.1 103.1h.1M372.1 103.1l-.5 .3M372.1 103.1v.1M372.1 103v.2"/>
<path d="M372.1 103.2l.1 27.1M372.1 103.2l-.5 .3M372.1 103v.1M372.2 103.1v27.3M372.2 105.3l21.6 12.4M372.2 103.3l22.9 13.3M372.2 104.1l22.4 12.9M372.2 104.5l22.1 12.8M372.2 105.2l21.6 12.5M372.2 103.4l22.9 13.2M391.4 119.7l.2 .1M391.4 119.7l-20.1 12.2"/>
<path d="M391.6 119.8l-20.2 12.2M396 116.3l.2 .1-.2 .3zM396.1 116.3l-.2 .3M396.9 118.2v.1M397 118a.19 .19 0 0 1 .2 .1 .19 .19 0 0 1-.1 .2 .19 .19 0 0 1-.2-.1zM397.1 117.9l-.2 .4M397.2 115.6l.2 .1-.2 .3zM397.3 115.6l-.2 .3M397.3 114.7l.2 .1M397.3 114.7l-5.9 5M397.5 114.8l-5.9 5M398.2 116.9l.1 .1"/>
<path d="M398.2 118.3h.1M398.2 115.6l.2 .1M398.2 118.3l.2 .1M398.2 115.2v.4M398.2 117.9v.4M398.2 115.6h.1M398.3 115.2h.1M398.3 117.9h.1M398.3 117.9l-.1 .9-26.9 15.4M398.3 115.2l-.1 1.7M398.4 117.9v.5M398.5 114.1l.2 .1"/>
<path d="M398.5 114.1l-1.2 .6M398.5 114.1h.1M398.7 114.2l-1.2 .6M398.7 114.2l.3 .3v.7l-.6 .5v-.5M398.8 116.8l.1 .1M398.8 116.8l.2 .1M398.8 116.8l-.6 .1M399 116.9v1.1l-.6 .4M399 116.9l-.7 .1M41.7 139.5h.2M41.9 139.8l.2-.2h65.8l.2 .2M75.1 138.2h33.7"/>
<path d="M77.1 136.3h29.7M77.1 138.2h29.7M80.5 138.3v1.3M82.5 138.3l-.1 1.3M101.5 138.3v1.3M103.5 138.3l-.1 1.3M108.1 139.5h.2M108.1 138.3v1.9M108.3 138.3v1.9M136.9 138.2h.8M137.1 139.8v-.2l.1 .2M137.1 139.8h.1"/>
<path d="M137.1 139.8v.4M137.2 139.8v.4M137.3 139.5v.2l.2-.2M137.3 139.5h.2M137.3 138.3v1.2M137.5 138.3v1.2M137.7 138.2v.1M137.7 139.8v-.2l.1 .2M137.7 139.8h.1M137.7 139.8v.4M137.8 138.2h-.1M137.8 136.3l.1 1.9"/>
<path d="M137.8 138.2h.1M137.8 139.8v.4M137.9 138.2l-.2 .1M256.6 121.5l.1 .8M258 122.3v.7M258.2 122.9h.1M258.2 122.9l-.2 .1M258.2 122.4v.5M258.2 122.7l3.3 2M258.2 122.6l3.4 2M259 121.1l.2 .1v.3zM259 121.1l.2 .3"/>
<path d="M260 121.7l.1 .2M261.1 125.6v2l.2 .2M261.1 124.9l.1 .2M261.1 125.6l.1 .1M261.2 124.9l.1 .1M261.2 124.9h-.1M261.2 125.4l-.1 .2M261.2 125.4l.1 .1M261.2 125.1v.3M261.2 125.7v2M261.3 125l-.1 .1M261.3 125v.4"/>
<path d="M261.3 120.9l.1 .2zM261.3 120.9l.1 .2M261.3 120.9h.1M261.3 125.5l-.1 .2M261.5 124.7l.1 .1M261.6 124.6l.1 .2M261.6 124.6l-.1 .1M261.6 124.8v.4M261.7 125h.1M261.7 124.8h-.1M261.7 124.8v.3M261.7 125.1h.1"/>
<path d="M262.1 123.9h.1M262.1 122.3h.1M262.1 122.2l.1 .1M262.1 123.7l.1 .1M262.1 124l-.6 .3M262.2 123.8l-.1 .1M262.2 122.3v1.5M262.2 123.7l-.1 .3M262.2 122.3v1.4M262.2 122.3h.1M262.2 123.7v.1M263.8 124.7l-.1 .2"/>
<path d="M353.3 120.2v.6M353.4 120.7l-.1 .2M353.4 120.3v.4M353.4 120.7l-.1 .1M353.4 120.6l13.3 7.7M353.4 120.5l13.3 7.7M360.3 122.5l.2 .2M366.7 127.9l.1 .8 1.3 .7M368.1 128.7v.7M368.3 129.3l-.2 .2M368.3 128.8v.5M368.3 129.3l-.2 .1"/>
<path d="M368.3 129.2l3.3 1.9M368.3 129.1l3.4 2M369.1 127.5l.2 .2v.2zM369.1 127.5l.2 .4M370.1 128.2l.1 .2M371.2 132v2.1l.2 .1M371.2 131.4l.1 .1M371.2 132l.1 .1M371.3 131.3l.1 .2M371.3 131.3l-.1 .1M371.3 131.9l-.1 .1M371.3 131.9l.1 .1"/>
<path d="M371.3 131.5v.4M371.3 132.1v2.1M371.4 131.5h-.1M371.4 131.5v.3M371.4 127.3l.1 .3zM371.4 127.3l.1 .2M371.4 132l-.1 .1M371.6 131.1l.1 .2M371.7 131.1l.1 .1M371.7 131.1h-.1M371.7 131.3v.3M371.8 131.4l.1 .1"/>
<path d="M371.8 131.2l-.1 .1M371.8 131.2v.4M371.8 131.5h.1M372.2 128.7l.1 .1M372.2 128.6l.1 .1M372.2 130.2h.1M372.2 130.4l-.6 .4M372.3 130.2l-.1 .1M372.3 128.8v1.4M372.3 130.2l-.1 .2M372.3 128.7v1.5M372.3 128.7v.1"/>
<path d="M372.3 130.2h.1M373.9 131.1l-.1 .3M41.7 142.8v.2h66.6v-.2M41.7 140.2v.1M41.7 142.8h.2M41.7 140.3h.2M41.7 140.2h.2M41.7 140.2v-2.6h.2v2.6M41.7 140.3v2.5M41.9 142.8v.2M41.9 140.2v.1M41.9 140.2h.1"/>
<path d="M41.9 140.3v2.5M41.9 141h66.2M41.9 141.2h66.2M41.9 142.7h66.2M108.1 142.8v.2M108.1 140.2v.1M108.1 140.2h.1M108.1 142.8h.2M108.1 140.3h.2M108.1 140.2h.2M108.1 140.3v2.5M108.3 140.2v.1"/>
<path d="M108.3 140.3v2.5M137 140.2l28.6-.7 8.4-1.9h1.6l.6 .7v.9l-1 .1v-.6l-.2-.1v2.1l1.2 .6v1.2l-1 .1v-.6h-.2v1h-37.9l-.1-.2zM173.3 141.6h.1"/>
<circle cx="78.1" cy="59.3" r=".13"/>
<circle cx="79.5" cy="59.3" r=".22"/>
<circle cx="79.5" cy="59.3" r=".2"/>
<circle cx="79.5" cy="59.3" r=".16"/>
<circle cx="92" cy="59.3" r=".13"/>
<circle cx="104.5" cy="59.3" r=".22"/>
<circle cx="104.5" cy="59.3" r=".69"/>
<circle cx="105.8" cy="59.3" r=".13"/>
<circle cx="76.2" cy="74.7" r=".13"/>
<circle cx="76.2" cy="61.3" r=".13"/>
<circle cx="107.7" cy="62" r=".13"/>
<circle cx="107.7" cy="75.3" r=".13"/>
<circle cx="76.2" cy="88" r=".13"/>
<circle cx="107.7" cy="88.7" r=".13"/>
<circle cx="216.9" cy="97.7" r=".17"/>
<circle cx="76.2" cy="107.9" r=".13"/>
<circle cx="107.7" cy="108.6" r=".13"/>
<circle cx="240.5" cy="110.5" r=".12"/>
<circle cx="250.2" cy="116.2" r=".12"/>
<circle cx="327" cy="104.2" r=".17"/>
<circle cx="350.5" cy="117" r=".12"/>
<circle cx="76.2" cy="134.6" r=".13"/>
<circle cx="76.2" cy="121.2" r=".13"/>
<circle cx="78.1" cy="137.3" r=".13"/>
<circle cx="79.5" cy="137.3" r=".22"/>
<circle cx="92" cy="137.3" r=".13"/>
<circle cx="104.5" cy="137.3" r=".22"/>
<circle cx="105.8" cy="137.3" r=".13"/>
<circle cx="107.7" cy="135.2" r=".13"/>
<circle cx="107.7" cy="121.9" r=".13"/>
<circle cx="172" cy="138.6" r=".23"/>
<circle cx="173.6" cy="138.6" r=".23"/>
<circle cx="260" cy="121.8" r=".12"/>
<circle cx="263.8" cy="124.8" r=".17"/>
<circle cx="360.3" cy="122.6" r=".12"/>
<circle cx="370.1" cy="128.3" r=".12"/>
<circle cx="373.9" cy="131.2" r=".17"/>
<circle cx="140.6" cy="141.1" r=".2"/>
<circle cx="173.4" cy="141.4" r=".27"/>
</g>
<text font-size="6.3" x="359.9" y="278.5">ME-A00004570</text>
<text font-size="5.6" x="361.3" y="239.1">PN-EN22768-mL</text>
<text font-size="4.9" x="302.4" y="232.4">RACKSYSTEM</text>
<g font-size="4.7">
<text x="281.7" y="24.8">RAMA GÓRNA</text>
<text x="289.3" y="70.4">MOCOWANIE</text>
<text x="289.3" y="74.9">PŁYTY GÓRA</text>
<text x="227.8" y="144.7">MOCOWANIE</text>
<text x="227.8" y="149.2">PŁYTY DÓŁ</text>
<text x="278" y="152.2">RAMA DOLNA</text>
<text x="47.9" y="184.1">UWAGA!</text>
<text x="47.9" y="188.7">RAMA JEST PRZEZNACZONA DO UMIESZCZANIA W NIEJ</text>
<text x="47.9" y="193.2">PŁYTY DREWNOPODOBNEJ O GR. 12-18 MM.</text>
<text x="47.9" y="197.7">MAKSYMALNA WYSOKOŚĆ PŁYTY NIE MOŻE PRZEKRACZAĆ 1400 MM.</text>
<text x="47.9" y="206.8">MAKSYMALNE OBCIĄŻENIE RAMY WRAZ Z EKSPOZYCJĄ WYNOSI 25 KG.</text>
<text x="47.9" y="215.8">DOPUSZCZALNĄ OBCIĄŻALNOŚĆ PÓŁKI ZAMONTOWANEJ NA GÓRNEJ</text>
<text x="47.9" y="220.3">RAMIE NALEŻY ZMNIEJSZYĆ O 25KG.</text>
<text x="47.9" y="229.4">NA RAMIE GÓRNEJ DOPUSZCZALNE JEST ZAMOCOWANIE PÓŁKI</text>
<text x="47.9" y="233.9">G-570.</text>
<text x="47.9" y="243">PRODUCENT NIE ODPOWIADA ZA WYTRZYMAŁOŚĆ ZAMONTOWANEJ</text>
<text x="47.9" y="247.5">PŁYTY DREWNOPOCHODNEJ ORAZ WYTRZYMAŁOŚĆ POŁĄCZENIA</text>
<text x="370.8" y="247.8">MRG101457100</text>
<text x="47.9" y="252">PŁYTY Z ELEMENTEM.</text>
<text x="302.7" y="268.1">RAMA PRZESUW. EKSP.</text>
<text x="301.9" y="272.6">OCZEK H-1400 G-570 L-</text>
<text x="322" y="277.1">1000</text>
</g>
<g font-size="4.7" fill="#00f">
<text x="70.2" y="30.8">998</text>
<text x="130.7" y="77.1" transform="rotate(-90 130.7 77.1)">500</text>
<text x="131.4" y="124.9" transform="rotate(-90 131.4 124.9)">500</text>
<text x="87.2" y="150.5">505</text>
<text x="151.7" y="151.2">570</text>
</g>
<text font-size="3.9" x="362.3" y="253.8">A3</text>
<text font-size="3.2" x="354.9" y="267.2">SYMBOL</text>
<g font-size="2.4">
<text x="302.4" y="235.6">SPÓŁKA Z OGRANICZONĄ</text>
<text x="302.4" y="238.4">ODPOWIEDZIALNOŚCIĄ SP.K.</text>
<text x="300.7" y="244.7">Projekt jest własnością firmy</text>
<text x="300.7" y="247.5">RACKSYSTEM SPÓŁKA Z OGRANICZONĄ</text>
<text x="300.7" y="250.3">ODPOWIEDZIALNOŚCIĄ SP.K.</text>
<text x="300.7" y="253.1">I w żadnej części nie może być:</text>
<text x="300.7" y="256">kopiowany, udostępniany</text>
<text x="300.7" y="258.8">ani wykorzystywany jako</text>
<text x="300.7" y="261.6">dokumentacja przez firmy trzecie.</text>
</g>
<g font-size="2">
<text x="383.1" y="227.9">WYMIARY NIETOLEROWANE</text>
<text x="341" y="231.6">OSTRE</text>
<text x="359.5" y="228.9">NIE SKALUJ RYSUNKU</text>
<text x="383.1" y="230.4">WYKONAĆ WEDŁUG:</text>
<text x="341" y="234.1">KRAWĘDZIE</text>
<text x="341" y="236.6">STĘPIĆ</text>
<text x="339.9" y="245.4">WERSJA</text>
<text x="346.6" y="249.5">1</text>
<text x="340.6" y="257.7">01-06-2016</text>
<text x="340.7" y="253.8">DATA</text>
<text x="358.7" y="257.7">SKALA</text>
<text x="367" y="257.7">1:20</text>
<text x="373.9" y="253.8">WYKONAŁ:</text>
<text x="374.1" y="257.7">MASA ORIENTACYJNA:</text>
<text x="387.2" y="253.8">K.KASPERCZYK</text>
<text x="398.1" y="257.7">10.12</text>
<text x="339.7" y="262.3">NR RYSUNKU</text>
<text x="358.7" y="261.7">ARKUSZ 5</text>
<text x="374.1" y="261.7">ELEMENT:</text>
<text x="301" y="266.4">TYTUŁ:</text>
</g>
<text font-size="1.3" x="359" y="244">SYMBOL 2</text>
</svg>
